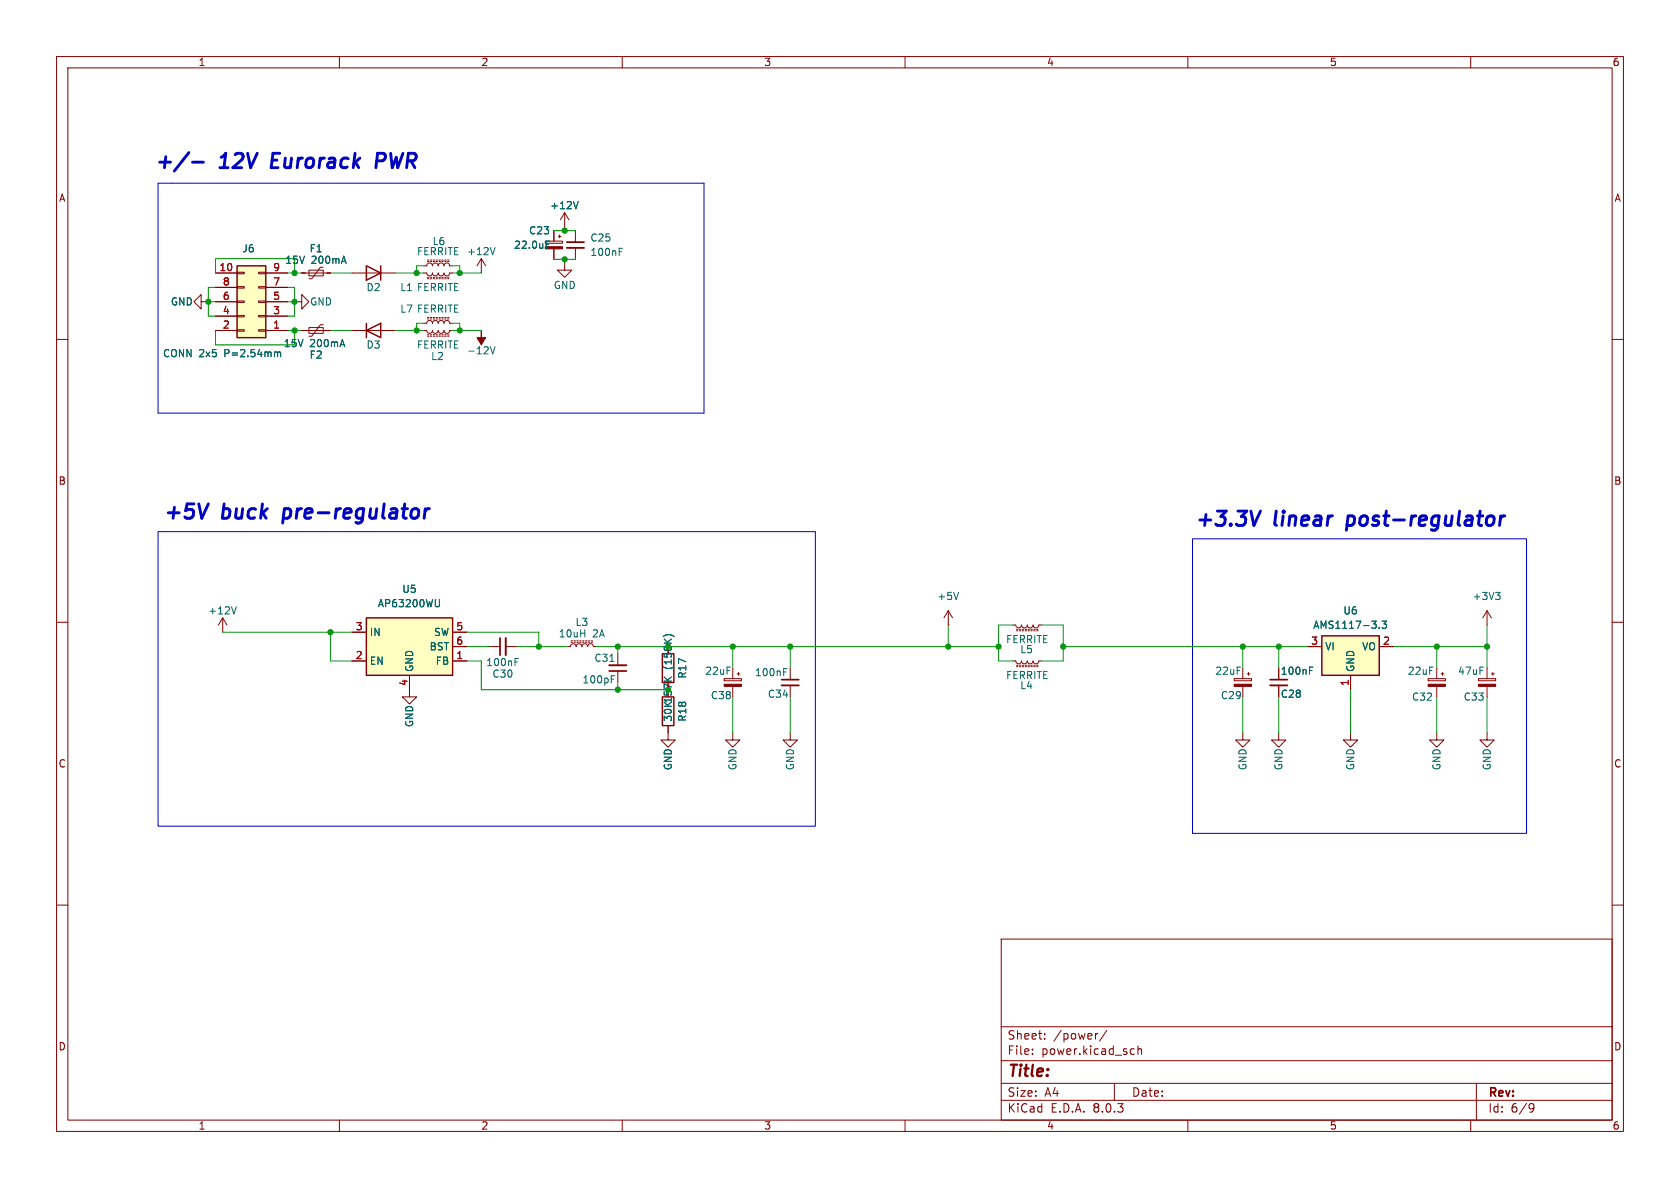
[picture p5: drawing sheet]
<svg xmlns="http://www.w3.org/2000/svg" width="297mm" height="210mm" viewBox="0 0 297 210" stroke-linecap="round" stroke-linejoin="round" font-family="sans-serif">
<g fill="none" stroke="#840000" stroke-width=".18">
<path d="M10 10h277v190h-277zM12 12h273v186h-273zM60 10v2M110 10v2M160 10v2M210 10v2M260 10v2M10 60h2M52.1 53.3h1.2v1.3l1.3-1.3-1.3-1.2v1.2M62.2 58.4h7.6M62.2 48.3h7.6M285 60h2"/>
<path d="M10 110h2M39.4 109.2l-.8 1.3M39.4 109.2v2.6M39.4 109.2l.7 1.3M139.7 118.1v2M285 110h2M72.4 121.9v1.3h-1.3l1.3 1.3 1.3-1.3h-1.3M139.7 121.2v2M226.1 129.5v1.3h-1.3l1.3 1.3 1.2-1.3h-1.2M10 160h2M285 160h2M177 166h108v32h-108z"/>
<path d="M60 198v2M110 198v2M160 198v2M177 194.5h108M177 191.5h108M177 187.5h108M177 181.5h108M182.5 186.3v.1M182.5 185.5v.1M184.7 183.6v.1M184.7 182.8v.1M194.1 182.7l-.3 .1"/>
<path d="M195.7 182.1l-1.3 2M197 191.5v3M200.1 185.4l.4 .1M200.5 186.3l-.4 .1M201.2 185.5l.2-.1 .3 .1 .1 .9M201.2 184.9v1.5M210 198v2M260 198v2M261 191.5v6.5M270.6 195.1l.5 .1a.99 .99 0 0 1-.4 1.4h-.2M271.2 195.7l-.3 .3h-.3"/>
</g>
<path d="M64.8 58.4l2.5-1.2v2.5zM64.8 47l2.5 1.3-2.5 1.2zM64.8 57.2v2.5M67.3 47v2.5" fill="none" stroke="#840000" stroke-width=".25"/>
<path d="M138.2 121.2h3" fill="none" stroke="#840000" stroke-width=".33"/>
<path d="M138.2 120.1h3" fill="none" stroke="#840000" stroke-width=".3"/>
<path d="M41.8 107.3l-.5 1.2M138.5 118.8h.5M138.5 118.2h.6" fill="none" stroke="#006464" stroke-width=".18"/>
<path d="M64.8 109.2h15.2v10.2h-15.2z" fill="#ffffc2"/>
<path d="M64.8 109.2h15.2v10.2h-15.2zM117.1 115.6h2v5.1h-2zM117.1 123.2h2v5.1h-2z" fill="none" stroke="#840000" stroke-width=".25"/>
<g fill="none" stroke="#840000" stroke-width=".18">
<path d="M99.8 37.6l-.7 1.3M99.8 37.6v2.5M99.8 37.6l.8 1.3M53.3 58.4h5.1M54.6 57.9h2.5v1h-2.5zM57.1 57.4h-.5l-1.5 2h-.5M74.9 47h.5l.2-.4 .3-.1 .4 .1 .2 .4 .1-.4 .4-.1 .3 .1 .2 .4 .1-.4 .4-.1 .3 .1 .2 .4 .1-.4 .4-.1 .4 .1 .1 .4h.5M74.9 48.3h.5l.2 .3 .3 .2 .4-.2 .2-.3 .1 .3 .4 .2 .3-.2 .2-.3 .1 .3 .4 .2 .3-.2 .2-.3 .1 .3 .4 .2 .4-.2 .1-.3h.5M74.9 58.4h.5l.2 .4 .3 .1 .4-.1 .2-.4 .1 .4 .4 .1 .3-.1 .2-.4 .1 .4 .4 .1 .3-.1 .2-.4 .1 .4 .4 .1 .4-.1 .1-.4h.5M74.9 57.2h.5l.2-.4 .3-.2 .4 .2 .2 .4 .1-.4 .4-.2 .3 .2 .2 .4 .1-.4 .4-.2 .3 .2 .2 .4 .1-.4 .4-.2 .4 .2 .1 .4h.5M75.6 46.2h.2M75.6 46h.2"/>
<path d="M75.6 49h.2M75.6 49.3h.2M75.6 59.2h.2M75.6 59.4h.2M75.6 56.4h.2M75.6 56.1h.2M76.1 46.2h.2M76.1 46h.2M76.1 49h.2M76.1 49.3h.2M76.1 59.2h.2M76.1 59.4h.2"/>
<path d="M76.1 56.4h.2M76.1 56.1h.2M76.6 46.2h.2M76.6 46h.2M76.6 49h.2M76.6 49.3h.2M76.6 59.2h.2M76.6 59.4h.2M76.6 56.4h.2M76.6 56.1h.2M77.1 46.2h.2M77.1 46h.2"/>
<path d="M77.1 49h.2M77.1 49.3h.2M77.1 59.2h.2M77.1 59.4h.2M77.1 56.4h.2M77.1 56.1h.2M77.6 46.2h.3M77.6 46h.3M77.6 49h.3M77.6 49.3h.3M77.6 59.2h.3M77.6 59.4h.3"/>
<path d="M77.6 56.4h.3M77.6 56.1h.3M78.1 46.2h.3M78.1 46h.3M78.1 49h.3M78.1 49.3h.3M78.1 59.2h.3M78.1 59.4h.3M78.1 56.4h.3M78.1 56.1h.3M78.6 46.2h.3M78.6 46h.3"/>
<path d="M78.6 49h.3M78.6 49.3h.3M78.6 59.2h.3M78.6 59.4h.3M78.6 56.4h.3M78.6 56.1h.3M79.1 46.2h.3M79.1 46h.3M79.1 49h.3M79.1 49.3h.3M79.1 59.2h.3M79.1 59.4h.3"/>
<path d="M79.1 56.4h.3M79.1 56.1h.3M85.1 45.7l-.8 1.3M85.1 45.7v2.6M85.1 45.7l.8 1.3M96.4 42.6h3v.4h-3zM97.9 40.8v1.8M97.9 44v1.8M98.7 41.8h.5M98.9 41.5v.5M99.8 46.5v1.3h1.3l-1.3 1.2-1.2-1.2h1.2M101.7 40.8v2"/>
<path d="M101.7 43.8v2M62.2 116.8h2.6M62.2 111.8h2.6M72.4 119.4v2.5M80 116.8h2.5M80 111.8h2.5M80 114.3h2.5M86.4 114.3h2M89.4 114.3h2M100.3 114.3h.5l.2-.4 .3-.1 .4 .1 .2 .4 .1-.4 .4-.1 .3 .1 .2 .4 .1-.4 .4-.1 .3 .1 .2 .4 .1-.4 .4-.1 .4 .1 .1 .4h.5M101 113.5h.2M101.5 113.5h.2"/>
<path d="M102 113.5h.2M102.5 113.5h.2M103 113.5h.3M103.5 113.5h.3M103.5 113.3h.3M104 113.5h.3M104 113.3h.3M104.5 113.5h.3M109.2 115.6v2M109.2 118.6v2.1M128 120h3.1v.3h-3.1zM129.5 118.1v1.9"/>
<path d="M130.3 119.1h.5M130.6 118.9v.5M167.6 110.5h.1M167.6 108l-.7 1.2M167.6 108v2.5M167.6 108l.8 1.2M179.1 110.5h.5l.1 .3 .4 .2 .3-.2 .2-.3 .1 .3 .4 .2 .4-.2 .1-.3 .2 .3 .3 .2 .4-.2 .1-.3 .2 .3 .3 .2 .4-.2 .1-.3h.5M179.1 116.8h.5l.1 .4 .4 .1 .3-.1 .2-.4 .1 .4 .4 .1 .4-.1 .1-.4 .2 .4 .3 .1 .4-.1 .1-.4 .2 .4 .3 .1 .4-.1 .1-.4h.5M179.7 111.3h.3M179.7 111.5h.3M179.7 117.6h.3M179.7 117.9h.3"/>
<path d="M180.2 111.3h.3M180.2 111.5h.3M180.2 117.6h.3M180.2 117.9h.3M180.7 111.3h.3M180.7 111.5h.3M180.7 117.6h.3M180.7 117.9h.3M181.2 111.3h.3M181.2 111.5h.3M181.2 117.6h.3M181.2 117.9h.3"/>
<path d="M181.7 111.3h.3M181.7 111.5h.3M181.7 117.6h.3M181.7 117.9h.3M182.2 111.3h.3M182.2 111.5h.3M182.2 117.6h.3M182.2 117.9h.3M182.8 111.3h.2M182.8 111.5h.2M182.8 117.6h.2M182.8 117.9h.2"/>
<path d="M183.3 111.3h.2M183.3 111.5h.2M183.3 117.6h.2M183.3 117.9h.2M262.9 108l-.8 1.2M262.9 108v2.5M262.9 108l.8 1.2M118.1 128.3v2.5h-1.3l1.3 1.3 1.3-1.3h-1.3M129.5 129.5v1.3h-1.2l1.2 1.3 1.3-1.3h-1.3M129.5 121.3v1.9M139.7 129.5v1.3h-1.3l1.3 1.3 1.3-1.3h-1.3M219.7 129.5v1.3h-1.3l1.3 1.3 1.3-1.3h-1.3"/>
<path d="M262.9 129.5v1.3h-1.3l1.3 1.3 1.3-1.3h-1.3"/>
</g>
<g fill="none" stroke="#006464" stroke-width=".18">
<path d="M102.2 35.6l-.4 1.3M87.5 43.8l-.4 1.2M96.6 43.2h.4M96.6 42.6h.6M109.5 44.5h.4M109.5 43.9h.6M86.7 61.3l.4 1.3 .4-1.3M77.7 106v1l-.1 .2-.4 .1M91 117h.5M91 116.4h.7M107.8 116.9h.7M108.1 119.5h.6"/>
<path d="M117.2 112.5a1.46 1.46 0 0 1 2 0M117.4 119.7l.7 .7M118.7 119.7l-.7 .5M169.5 104.7l-.5 1.3M264.4 104.7h.8l-.4 .5M264.9 105.2l.3 .2v.3l-.3 .3M108.1 120.1h.4"/>
</g>
<path d="M100.2 43.8h3.1M89.4 112.8v3M107.7 117.6h3" fill="none" stroke="#840000" stroke-width=".33"/>
<path d="M100.2 42.8h3.1M88.4 112.8v3M107.7 118.6h3" fill="none" stroke="#840000" stroke-width=".3"/>
<g fill="#840000" stroke="#840000" stroke-width=".18">
<path d="M128 121h3.1v.3h-3.1z"/>
<path d="M96.4 43.6h3v.4h-3z"/>
<path d="M85.1 58.4v1.3h.8l-.8 1.3-.8-1.3h.8z"/>
</g>
<path d="M233.7 112.4h10.1v7h-10.1z" fill="#ffffc2"/>
<path d="M233.7 112.4h10.1v7h-10.1z" fill="none" stroke="#840000" stroke-width=".25"/>
<g fill="none" stroke="#840000" stroke-width=".18">
<path d="M35.6 53.3v1.3l-1.3-1.3 1.3-1.2v1.2h1.2M53.3 48.3h5.1M54.6 47.8h2.5v1h-2.5zM57.1 47.2h-.5l-1.5 2.1h-.5M218.2 120h3v.3h-3zM219.7 118.1v1.9M220.5 119.1h.5M220.7 118.9v.5M226.1 118.1v2M231.1 114.3h2.6M238.8 119.4v2.5M243.8 114.3h2.6"/>
<path d="M252.5 120h3v.3h-3zM254 118.1v1.9M254.8 119.1h.5M255 118.9v.5M261.4 120h3v.3h-3zM262.9 118.1v1.9M263.7 119.1h.5M263.9 118.9v.5M219.7 121.3v1.9M226.1 121.2v2M238.8 129.5v1.3h-1.3l1.3 1.3 1.2-1.3h-1.2M254 129.5v1.3h-1.3l1.3 1.3 1.3-1.3h-1.3"/>
<path d="M254 121.3v1.9M262.9 121.3v1.9"/>
</g>
<path d="M231.5 118.5h.4M231.5 117.9h.6M243.8 110.9v.2M244.3 109.8h.8l-.4 .5 .3 .1v.5l-.1 .2-.6-.2" fill="none" stroke="#006464" stroke-width=".18"/>
<path d="M224.5 121.2h3.1" fill="none" stroke="#840000" stroke-width=".33"/>
<path d="M224.5 120.1h3.1" fill="none" stroke="#840000" stroke-width=".3"/>
<g fill="#840000" stroke="#840000" stroke-width=".18">
<path d="M218.2 121h3v.3h-3z"/>
<path d="M261.4 121h3v.3h-3z"/>
<path d="M252.5 121h3v.3h-3z"/>
</g>
<path d="M41.9 47h5.1v12.7h-5.1z" fill="#ffffc2"/>
<g fill="none" stroke="#840000" stroke-width=".18">
<path d="M38.1 58.4h3.8M38.1 48.3h3.8M38.1 55.9h3.8M38.1 53.3h3.8M38.1 50.8h3.8M41.9 48.1h1.3v.3h-1.3zM41.9 50.7h1.3v.2h-1.3zM41.9 53.2h1.3v.3h-1.3zM41.9 55.8h1.3v.2h-1.3zM41.9 58.3h1.3v.2h-1.3zM45.7 48.1h1.3v.3h-1.3zM45.7 50.7h1.3v.2h-1.3z"/>
<path d="M45.7 53.2h1.3v.3h-1.3zM45.7 55.8h1.3v.2h-1.3zM45.7 58.3h1.3v.2h-1.3zM47 58.4h3.8M47 48.3h3.8M47 55.9h3.8M47 53.3h3.8M47 50.8h3.8M53.3 58.4h.7M53.3 48.3h.7M57.8 58.4h.6M57.8 48.3h.6"/>
<path d="M97.9 40.8v1.8M97.9 44v1.8M62.2 116.8h2.6M62.2 111.8h2.6M72.4 119.4v2.5M80 114.3h2.5M80 116.8h2.5M80 111.8h2.5M226.1 118.1v2M231.1 114.3h2.6M238.8 119.4v2.5M243.8 114.3h2.6"/>
<path d="M118.1 128.3v1.2M226.1 121.2v2"/>
</g>
<path d="M41.9 47h5.1v12.7h-5.1z" fill="none" stroke="#840000" stroke-width=".25"/>
<g fill="none" stroke="#006464" stroke-width=".18">
<path d="M102.2 35.6l-.4 1.3M96.6 43.2h.4M96.6 42.6h.6M48.7 62.2l.4 .2M49.1 62.4l.2-.2 .3 .1v.8M49.1 62.4v.7M77.7 106v1l-.1 .2-.4 .1M117.2 112.5a1.46 1.46 0 0 1 2 0M117.4 119.7l.7 .7M118.7 119.7l-.7 .5M231.5 118.5h.4M231.5 117.9h.6"/>
<path d="M243.8 110.9v.2M244.3 109.8h.8l-.4 .5 .3 .1v.5l-.1 .2-.6-.2"/>
</g>
<g fill="none" stroke="#0000c2" stroke-width=".51">
<path d="M33.4 27l-2.6 3.2M34 28.7h2M48.3 27.1l-.4 2.5h1.2M67.7 27.1h-.9l-.4 2.5M67.8 28.3l-.2 .1h-1M36.8 89.1l-1.1 2.5M50.3 89.9l-.3 2.6M75.2 89.9l-.2 1.7M75.9 89.9a.75 .75 0 0 0-.8 .5M222.8 90.3l-1.1 2.6M238.3 91.2l-.3 2.5M265.3 91.2l-.2 1.7"/>
<path d="M266 91.2a.75 .75 0 0 0-.8 .5"/>
</g>
<path d="M27.9 32.4h96.6v40.6h-96.6zM27.9 94h116.2v52.1h-116.2zM210.8 95.3h59.1v52h-59.1z" fill="none" stroke="#0000c2" stroke-width=".18"/>
<g fill="none" stroke="#009600" stroke-width=".18">
<path d="M36.8 53.3h1.3M38.1 50.8h-1.3v5.1h1.3M38.1 48.3v-2.6h14v2.6M38.1 58.4v2.6h14v-2.6M50.8 50.8h1.3v5.1h-1.3M50.8 53.3h1.3M50.8 58.4h2.5M50.8 48.3h2.5M58.4 58.4h3.8M58.4 48.3h3.8M69.8 58.4h5.1M69.8 48.3h5.1"/>
<path d="M74.9 57.2h-1.2v1.2M74.9 47h-1.2v1.3M80 58.4h5.1M80 48.3h5.1M80 57.2h1.3v1.2M80 47h1.3v1.3M97.9 40.8h3.8M97.9 45.8h3.8M99.8 40.1v.7M99.8 45.8v.7M39.4 111.8h22.8M58.4 111.8v5h3.8"/>
<path d="M82.5 114.3h3.9M82.5 116.8h2.6v5.1h33M82.5 111.8h12.7v2.5M91.4 114.3h8.9M105.4 114.3h71.1M109.2 114.3v1.3M129.5 114.3v3.8M139.7 114.3v3.8M167.6 110.5v3.8M179.1 110.5h-2.6v6.3h2.6M184.1 110.5h3.9v6.3h-3.9M188 114.3h43.1"/>
<path d="M219.7 114.3v3.8M226.1 114.3v3.8M246.4 114.3h16.5M254 114.3v3.8M262.9 110.5v7.6M109.2 120.7v1.2M129.5 123.2v6.3M139.7 123.2v6.3M219.7 123.2v6.3M226.1 123.2v6.3M238.8 121.9v7.6M254 123.2v6.3"/>
<path d="M262.9 123.2v6.3"/>
</g>
<g fill="#009600" stroke="#009600" stroke-width=".18">
<circle cx="188" cy="114.3" r=".46"/>
<circle cx="219.7" cy="114.3" r=".46"/>
<circle cx="262.9" cy="114.3" r=".46"/>
<circle cx="254" cy="114.3" r=".46"/>
<circle cx="226.1" cy="114.3" r=".46"/>
<circle cx="95.2" cy="114.3" r=".46"/>
<circle cx="73.7" cy="58.4" r=".46"/>
<circle cx="58.4" cy="111.8" r=".46"/>
<circle cx="81.3" cy="58.4" r=".46"/>
<circle cx="73.7" cy="48.3" r=".46"/>
<circle cx="99.8" cy="40.8" r=".46"/>
<circle cx="99.8" cy="45.8" r=".46"/>
<circle cx="81.3" cy="48.3" r=".46"/>
<circle cx="167.6" cy="114.3" r=".46"/>
<circle cx="109.2" cy="121.9" r=".46"/>
<circle cx="109.2" cy="114.3" r=".46"/>
<circle cx="129.5" cy="114.3" r=".46"/>
<circle cx="176.5" cy="114.3" r=".46"/>
<circle cx="139.7" cy="114.3" r=".46"/>
<circle cx="52.1" cy="48.3" r=".46"/>
<circle cx="52.1" cy="53.3" r=".46"/>
<circle cx="52.1" cy="58.4" r=".46"/>
<circle cx="36.8" cy="53.3" r=".46"/>
</g>
<g font-size="3.5" fill="#0000c2">
<text x="27.2" y="30">+/-</text>
<text x="39.1" y="30">12V</text>
<text x="49" y="30">Eurorack</text>
<text x="68.6" y="30">PWR</text>
<text x="28.7" y="92">+5V</text>
<text x="39.4" y="92">buck</text>
<text x="51.2" y="92">pre-regulator</text>
<text x="211.1" y="93.2">+3.3V</text>
<text x="225.4" y="93.2">linear</text>
<text x="239.2" y="93.2">post-regulator</text>
</g>
<text font-size="2.8" fill="#840000" x="178" y="190.9">Title:</text>
<g font-size="2.1" fill="#840000">
<text x="178" y="184">Sheet:</text>
<text x="186.2" y="184">/power/</text>
<text x="178" y="186.7">File:</text>
<text x="184.1" y="186.7">power.kicad_sch</text>
<text x="178" y="196.9">KiCad</text>
<text x="178" y="194.1">Size:</text>
<text x="184.7" y="194.1">A4</text>
<text x="185.7" y="196.9">E.D.A.</text>
<text x="193.3" y="196.9">8.0.3</text>
<text x="200" y="194.1">Date:</text>
<text x="263" y="194.3">Rev:</text>
<text x="263" y="196.9">Id:</text>
<text x="267.1" y="196.9">6/9</text>
</g>
<g font-size="1.8" fill="#840000">
<text x="35" y="11.9">1</text>
<text x="85" y="11.9">2</text>
<text x="135" y="11.9">3</text>
<text x="185" y="11.9">4</text>
<text x="235" y="11.9">5</text>
<text x="285" y="11.9">6</text>
<text x="10.3" y="35.9">A</text>
<text x="285.3" y="35.9">A</text>
<text x="10.3" y="85.9">B</text>
<text x="285.3" y="85.9">B</text>
<text x="10.3" y="135.9">C</text>
<text x="285.3" y="135.9">C</text>
<text x="10.3" y="185.9">D</text>
<text x="285.3" y="185.9">D</text>
<text x="35" y="199.9">1</text>
<text x="85" y="199.9">2</text>
<text x="135" y="199.9">3</text>
<text x="185" y="199.9">4</text>
<text x="235" y="199.9">5</text>
<text x="285" y="199.9">6</text>
</g>
<g font-size="1.8" fill="#006464">
<text x="93.4" y="41.6">C23</text>
<text x="97.2" y="37.2">+12V</text>
<text x="42.8" y="44.8">J6</text>
<text x="50.3" y="46.8">15V</text>
<text x="54.6" y="44.8">F1</text>
<text x="55" y="46.8">200mA</text>
<text x="73.6" y="45.3">FERRITE</text>
<text x="76.4" y="43.5">L6</text>
<text x="82.5" y="45.3">+12V</text>
<text x="90.8" y="44.2">22.0uF</text>
<text x="104.3" y="45.4">100nF</text>
<text x="104.3" y="42.9">C25</text>
<text x="64.7" y="51.7">D2</text>
<text x="70.7" y="51.7">L1 FERRITE</text>
<text x="97.8" y="51.3">GND</text>
<text x="30.1" y="54.2">GND</text>
<text x="54.7" y="54.2">GND</text>
<text x="70.7" y="55.5">L7 FERRITE</text>
<text x="28.7" y="63.3">CONN 2x5</text>
<text x="39.8" y="63.3">P=2.54mm</text>
<text x="50.1" y="61.6">15V</text>
<text x="54.6" y="63.6">F2</text>
<text x="54.8" y="61.6">200mA</text>
<text x="64.7" y="61.8">D3</text>
<text x="73.6" y="61.8">FERRITE</text>
<text x="76.1" y="63.9">L2</text>
<text x="82.5" y="62.8">-12V</text>
<text x="66.7" y="107.5">AP63200WU</text>
<text x="71" y="105">U5</text>
<text x="165.6" y="106.3">+5V</text>
<text x="260.2" y="106.3">+3V3</text>
<text x="36.7" y="108.8">+12V</text>
<text x="65.3" y="112.6">IN</text>
<text x="76.6" y="112.6">SW</text>
<text x="98.7" y="112.9">10uH</text>
<text x="101.6" y="110.8">L3</text>
<text x="104.8" y="112.9">2A</text>
<text x="177.8" y="113.9">FERRITE</text>
<text x="232.1" y="111.4">AMS1117-3.3</text>
<text x="237.4" y="108.8">U6</text>
<text x="65.3" y="117.7">EN</text>
<text x="73.3" y="118.9" transform="rotate(-90 73.3 118.9)">GND</text>
<text x="75.9" y="115.2">BST</text>
<text x="76.9" y="117.7">FB</text>
<text x="85.9" y="118">100nF</text>
<text x="87" y="120">C30</text>
<text x="105" y="117.2">C31</text>
<text x="124.6" y="119.5">22uF</text>
<text x="133.4" y="119.7">100nF</text>
<text x="180.3" y="115.7">L5</text>
<text x="214.7" y="119.5">22uF</text>
<text x="226.3" y="119.5">100nF</text>
<text x="234.2" y="115.2">VI</text>
<text x="239.6" y="118.9" transform="rotate(-90 239.6 118.9)">GND</text>
<text x="240.7" y="115.2">VO</text>
<text x="248.8" y="119.5">22uF</text>
<text x="257.7" y="119.5">47uF</text>
<text x="102.9" y="121">100pF</text>
<text x="121.5" y="120.1" transform="rotate(-90 121.5 120.1)">R17</text>
<text x="125.6" y="123.8">C38</text>
<text x="135.6" y="123.5">C34</text>
<text x="177.8" y="120.2">FERRITE</text>
<text x="180.3" y="122">L4</text>
<text x="215.7" y="123.8">C29</text>
<text x="226.3" y="123.5">C28</text>
<text x="249.5" y="124.1">C32</text>
<text x="258.7" y="124.1">C33</text>
<text x="73.3" y="128.6" transform="rotate(-90 73.3 128.6)">GND</text>
<text x="121.5" y="127.7" transform="rotate(-90 121.5 127.7)">R18</text>
<text x="119" y="136.3" transform="rotate(-90 119 136.3)">GND</text>
<text x="130.4" y="136.3" transform="rotate(-90 130.4 136.3)">GND</text>
<text x="140.6" y="136.3" transform="rotate(-90 140.6 136.3)">GND</text>
<text x="220.6" y="136.3" transform="rotate(-90 220.6 136.3)">GND</text>
<text x="226.9" y="136.3" transform="rotate(-90 226.9 136.3)">GND</text>
<text x="239.6" y="136.3" transform="rotate(-90 239.6 136.3)">GND</text>
<text x="254.9" y="136.3" transform="rotate(-90 254.9 136.3)">GND</text>
<text x="263.8" y="136.3" transform="rotate(-90 263.8 136.3)">GND</text>
</g>
<g font-size="1.8" fill="#a90000">
<text x="38.7" y="48">10</text>
<text x="39.3" y="53.1">6</text>
<text x="39.3" y="50.5">8</text>
<text x="48.2" y="53.1">5</text>
<text x="48.2" y="50.5">7</text>
<text x="48.2" y="48">9</text>
<text x="39.3" y="58.2">2</text>
<text x="39.3" y="55.6">4</text>
<text x="48.2" y="58.2">1</text>
<text x="48.2" y="55.6">3</text>
<text x="62.8" y="111.5">3</text>
<text x="80.6" y="111.5">5</text>
<text x="62.8" y="116.6">2</text>
<text x="80.6" y="116.6">1</text>
<text x="80.6" y="114">6</text>
<text x="231.7" y="114">3</text>
<text x="244.4" y="114">2</text>
<text x="72.1" y="121.4" transform="rotate(-90 72.1 121.4)">4</text>
<text x="238.5" y="121.4" transform="rotate(-90 238.5 121.4)">1</text>
</g>
<g font-size="1.8" fill="#009600">
<text x="119" y="118.4" transform="rotate(-90 119 118.4)">(158K)</text>
<text x="119" y="127.7" transform="rotate(-90 119 127.7)">30K157K</text>
</g>
</svg>
